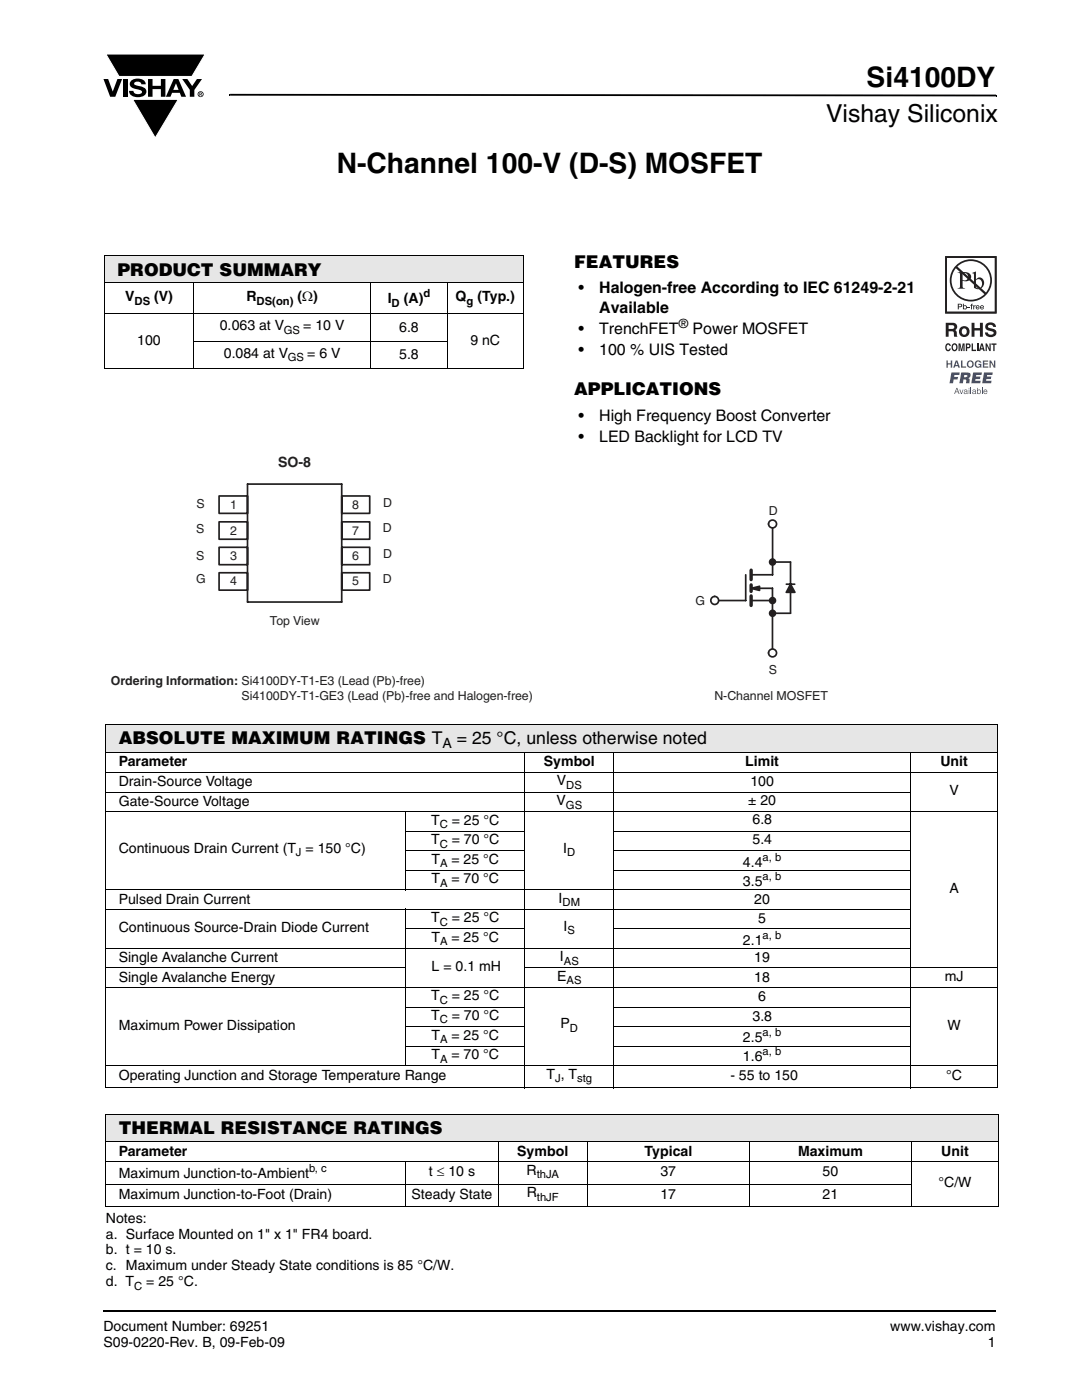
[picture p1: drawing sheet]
<svg xmlns="http://www.w3.org/2000/svg" width="216mm" height="279mm" viewBox="0 0 216 279" stroke-linecap="round" stroke-linejoin="round" font-family="sans-serif">
<g fill="#000">
<path d="M20.6 15.8h1l.9 2.5 .9-2.5h1l-1.4 3.5h-1zM21.1 10.8h19.8l-2.6 4.5h-14.6zM24.5 15.8h.9v3.5h-.9zM26.2 16.1a2.08 2.08 0 0 1 2.8 .3l.1 .4h-.9a.78 .78 0 0 0-.7-.5 .78 .78 0 0 0-.7 .4l.2 .3 1 .2a1.06 1.06 0 0 1 1.2 1 1.06 1.06 0 0 1-1.1 1.1 1.71 1.71 0 0 1-2.3-1.2h.8a.95 .95 0 0 0 .8 .7 .95 .95 0 0 0 .9-.4 1.29 1.29 0 0 0-1.2-.6 1.02 1.02 0 0 1-1-.6 1.02 1.02 0 0 1 .1-1.1zM29.5 15.8h.9v1.3h1.7v-1.3h.9v3.5h-.9v-1.5h-1.7v1.5h-.9zM26.5 19.8h9.1l-4.6 7.7zM36.4 15.8h1l.9 1.4 1-1.4h1l-1.5 2.2v1.3h-.9v-1.4zM45.7 18.7h.2v.4h-.2zM45.9 18.7l152.9 .2v.3l-152.9-.1zM198.8 18.9h.1v.3h-.1zM20.5 261.5h.1v.4h-.1z"/>
<path d="M35.1 16.6l-.5 1.3h1zM34.7 15.8h.9l1.5 3.5h-.9l-.3-.8h-1.6l-.3 .8h-.9z"/>
<path d="M39.9 18.6v.1h.2v-.1zM39.8 18.5h.4l.1 .2-.2 .1 .2 .3-.3-.3-.1 .3h-.1zM39.6 18.8a.45 .45 0 0 0 .9 0 .45 .45 0 0 0-.9 0zM39.4 18.8a.6 .6 0 0 1 1.2 0 .6 .6 0 0 1-1.2 0z"/>
</g>
<path d="M21.1 10.8h19.8l-2.6 4.5h-14.5zM26.5 19.8h9.1l-4.6 7.7z" fill="none" stroke="#fff" stroke-width=".2"/>
<path d="M20.6 261.7h178.2" fill="none" stroke="#000" stroke-width=".36"/>
<path d="M20.9 50.9h83.5v5.5h-83.5z" fill="#e6e6e6"/>
<path d="M20.8 50.9h83.7M20.8 56.4h83.7M20.9 51v22.4M38.6 56.3v17.3M74 56.3v17.3M89.2 56.3v17.3M104.4 51v22.4M20.8 62.6h83.7M20.8 73.5h83.7M38.5 68.1h50.8" fill="none" stroke="#000" stroke-width=".2"/>
<path d="M138.8 100.6h27.1v39.2h-27.1z" fill="#fff"/>
<path d="M149.9 119.9h4.2M149.9 117.4h4.2v12.1M154.2 105.3v9.4h-4.3" fill="none" stroke="#231f20" stroke-width=".34"/>
<path d="M149.9 113.8v1.9" fill="none" stroke="#231f20" stroke-width=".68"/>
<path d="M149.9 117.4l1.7-.4v.8z" fill="#231f20"/>
<path d="M148.8 114.7v5.2h-5.6M149.9 117.4l1.7-.4v.8l-1.5-.3M154.2 112.2h3.5M154.1 122.4h3.6" fill="none" stroke="#231f20" stroke-width=".34"/>
<path d="M149.9 116.7v1.3M149.9 118.9v1.9" fill="none" stroke="#231f20" stroke-width=".68"/>
<circle cx="142.6" cy="119.8" r=".79" fill="#fff"/>
<g fill="none" stroke="#231f20" stroke-width=".34">
<path d="M156.9 116.6h1.7M157.7 112.2v10.2M157.7 116.6l-.8 1.6"/>
<circle cx="142.6" cy="119.8" r=".79"/>
</g>
<path d="M157.7 116.6l.9 1.6h-1.7z" fill="#231f20"/>
<path d="M157.7 116.6l.9 1.6h-1.7" fill="none" stroke="#231f20" stroke-width=".34"/>
<circle cx="154.1" cy="104.6" r=".79" fill="#fff"/>
<circle cx="154.1" cy="104.6" r=".79" fill="none" stroke="#231f20" stroke-width=".34"/>
<circle cx="154.1" cy="130.3" r=".79" fill="#fff"/>
<circle cx="154.1" cy="130.3" r=".79" fill="none" stroke="#231f20" stroke-width=".34"/>
<circle cx="154.2" cy="112.2" r=".58" fill="#231f20"/>
<circle cx="154.2" cy="112.2" r=".58" fill="none" stroke="#231f20" stroke-width=".34"/>
<circle cx="154.2" cy="119.9" r=".58" fill="#231f20"/>
<circle cx="154.2" cy="119.9" r=".58" fill="none" stroke="#231f20" stroke-width=".34"/>
<circle cx="154.2" cy="122.4" r=".58" fill="#231f20"/>
<circle cx="154.2" cy="122.4" r=".58" fill="none" stroke="#231f20" stroke-width=".34"/>
<path d="M22.1 91.1h84.2v49.1h-84.2z" fill="#fff"/>
<path d="M43.7 99h5.7v3.5h-5.7zM49.4 96.6h18.8v23.5h-18.8zM68.2 99h5.6v3.5h-5.6zM43.7 104.1h5.7v3.5h-5.7zM43.7 109.2h5.7v3.5h-5.7zM43.7 114.3h5.7v3.5h-5.7zM68.2 104.1h5.6v3.5h-5.6zM68.2 109.2h5.6v3.5h-5.6zM68.2 114.3h5.6v3.5h-5.6z" fill="none" stroke="#231f20" stroke-width=".34"/>
<g fill="#e6e6e6">
<path d="M21.1 144.7h178v5.5h-178z"/>
<path d="M21.1 222.4h178.1v5.5h-178.1z"/>
</g>
<g fill="none" stroke="#000" stroke-width=".2">
<path d="M21 144.7h178.2M21 150.2h101.4M21 154.2h178.2M21 158.1h160.8M21.1 144.8v72.2M104.7 150.1v67M122.5 150.1v67M122.6 150.2h59M181.7 150.1v67M181.8 150.2h17.4M199.1 144.8v72.2M21 162h178.2"/>
<path d="M21 177.6h160.8M80.9 165.9h23.9M80.9 169.8h23.9M80.9 173.7h23.9M81 161.9v15.8M122.4 165.9h59.4M122.4 169.8h59.4M122.4 173.7h59.4M21 181.5h160.8M21 189.3h160.8M21 193.2h60M21 197.1h178.2"/>
<path d="M80.9 185.4h23.9M81 181.4v31.4M104.6 193.2h94.6M122.4 185.4h59.4M21 212.7h178.2M21 217.1h178.2M80.9 201h23.9M80.9 204.9h23.9M80.9 208.8h23.9M122.4 201h59.4M122.4 204.9h59.4M122.4 208.8h59.4"/>
<path d="M21 222.4h178.3M21 227.9h96.1M21 231.9h178.3M21 236.3h161M21.1 222.4v18.2M81 231.8v9M99.4 227.8v13M117.2 227.8v13M117.3 227.9h64.5M149.5 227.8v13M181.9 227.8v13M182 227.9h17.3"/>
<path d="M199.2 222.4v18.2M21 240.7h178.3"/>
</g>
<g fill="#fff">
<path d="M186.9 50.6h12.4v31.7h-12.4z"/>
<path d="M188.6 51.1h10.3v27.6h-10.3z"/>
</g>
<path d="M188.9 51.5h9.6v10.7h-9.6zM188.6 51.1v11.5h10.3v-11.5z" fill="#201d1e"/>
<g fill="#3853a3">
<path d="M188.8 71.9h.3v.6h.6v-.6h.3v1.5h-.3v-.7h-.6v.7h-.3z"/>
<path d="M191.8 71.9h.3v1.2h.7v.3h-1z"/>
<path d="M194.6 72.1a.68 .68 0 0 1 1.2 .3l-.8-.2a.55 .55 0 0 0-.2 .6 .55 .55 0 0 0 .4 .4l.4-.3h-.4v-.3h.6v.8h-.2v-.2a.71 .71 0 0 1-1 0 .71 .71 0 0 1 0-1.1z"/>
<path d="M196.1 71.9h1.1v.3h-.8v.3h.7v.3h-.7v.3h.8v.3h-1.1z"/>
<path d="M197.4 71.9h.4l.5 1v-1h.3v1.5h-.3l-.6-1v1h-.3z"/>
<path d="M189.8 74.3h1.7l-.1 .5h-.9l-.1 .4h.8l-.1 .5h-.8l-.1 .8h-.7z"/>
<path d="M194.2 74.3h1.7v.5h-1.1l-.1 .3h.9l-.1 .5h-.8l-.1 .4h1.1l-.1 .5h-1.8z"/>
<path d="M196.3 74.3h1.8l-.1 .5h-1l-.1 .3h.9l-.1 .5h-.9v.4h1.1l-.1 .5h-1.8z"/>
<path d="M191.4 77.7h.2l.2 .8 .3-.8h.2l-.4 .9h-.1z"/>
<path d="M193.7 77.4h.1v1.2h-.1z"/>
<path d="M195.9 77.4h.1v1.2h-.1z"/>
<path d="M190.9 72.3l-.2 .5h.4zM190.7 71.9h.3l.6 1.5h-.4l-.1-.3h-.5l-.1 .3h-.3z"/>
<path d="M193.1 72.7a.5 .5 0 0 0 1 0 .5 .5 0 0 0-1 0zM192.8 72.7a.75 .75 0 0 1 1.5 0 .75 .75 0 0 1-1.5 0z"/>
<path d="M192.4 74.8l-.1 .5 .6-.1v-.3zM191.8 74.3l1.7 .2a.63 .63 0 0 1-.3 1l.3 .2v.8h-.7v-.6l-.3-.2h-.2l-.2 .8h-.7z"/>
<path d="M190.9 77.6l-.2 .5h.4zM190.8 77.4h.2l.5 1.2h-.2l-.1-.3h-.5l-.1 .3h-.2z"/>
<path d="M192.5 78.3v.2h.1h.2l.1-.3zM192.4 77.8l.3-.1 .3 .1 .1 .8-.8-.1 .1-.3 .5-.2-.2-.2-.4 .2z"/>
<path d="M193.3 77.7h.1v.9h-.1zM193.3 77.4h.1v.2h-.1z"/>
<path d="M194.2 78.3v.2h.1h.2l.1-.3zM194.1 77.8l.3-.1 .3 .1 .1 .8-.8-.1 .1-.3 .5-.2-.2-.2-.4 .2z"/>
<path d="M195 78.2a.31 .31 0 0 0 .6 0 .31 .31 0 0 0-.6 0zM195 77.4h.1v.5a.4 .4 0 0 1 .6 .3 .4 .4 0 0 1-.6 .3l-.1 .1z"/>
<path d="M196.4 77.9v.2h.5l-.1-.2zM196.4 77.8h.5l.1 .2v.2h-.6l.2 .3 .4-.1-.2 .2a.47 .47 0 0 1-.6-.2 .47 .47 0 0 1 .2-.6z"/>
</g>
<g fill="#231f20">
<path d="M193.9 64.4h.5v1.1h1.1v-1.1h.6v2.8h-.6v-1.2h-1.1v1.2h-.5z"/>
<path d="M196.9 64.6a1.15 1.15 0 0 1 1.8 .6h-.5l-.1-.1a.68 .68 0 0 0-.9-.1v.3l.2 .2a1.29 1.29 0 0 1 1.4 .9 1.17 1.17 0 0 1-1.1 .9 1.17 1.17 0 0 1-1.2-1h.6v.2a.67 .67 0 0 0 1.2-.1l-.3-.2-.5-.2a.82 .82 0 0 1-.9-.5 .82 .82 0 0 1 .3-.9z"/>
<path d="M188.8 68.7l.4-.2 .3 .1 .2 .4-.6-.2a.66 .66 0 0 0 .1 1l.3-.3h.2a.54 .54 0 0 1-.5 .6 .54 .54 0 0 1-.5-.4z"/>
<path d="M191.3 68.5h.3l.3 1.2 .2-1.2h.4v1.6h-.3v-1.3l-.2 1.3h-.3l-.2-1.3v1.3h-.2z"/>
<path d="M193.9 68.5h.2v1.3h.7v.3h-.9z"/>
<path d="M194.9 68.5h.3v1.6h-.3z"/>
<path d="M196.7 68.5h.2l.5 1.1v-1.1h.3v1.6h-.3l-.5-1.1v1.1h-.2z"/>
<path d="M197.8 68.5h1v.3h-.3v1.3h-.3v-1.3h-.4z"/>
<path d="M193.1 61.2h.4v.2h-.4z"/>
<path d="M193.8 60.7l.3-.1-.2 .2 .2 .1v.2h-.2v.6h-.1v-.6h-.2z"/>
<path d="M194.2 60.9h.2v.2l.3-.2v.2h-.3v.6h-.2z"/>
<path d="M189.3 64.9v.7h.9a.39 .39 0 0 0 .1-.6zM188.7 64.4h1.4a.79 .79 0 0 1 .8 .4 .79 .79 0 0 1-.1 .9l-.2 .2a.98 .98 0 0 1 .4 1.2v.1h-.6l-.2-1-.9-.1v1.1h-.6z"/>
<path d="M192.2 65.6a.63 .63 0 0 0-.3 .8 .63 .63 0 0 0 .8 .3 .63 .63 0 0 0 .2-.7 .63 .63 0 0 0-.7-.4zM191.3 66.2a1.1 1.1 0 0 1 2.2 0 1.1 1.1 0 0 1-2.2 0z"/>
<path d="M190.3 68.8a.64 .64 0 0 0 .2 1h.1a.64 .64 0 0 0-.1-1zM190.1 68.6l.2-.1a.56 .56 0 0 1 .7 .4 .82 .82 0 0 1-.5 1.2h-.2a.89 .89 0 0 1-.2-1.5z"/>
<path d="M193 68.8v.5l.4-.1v-.3zM192.7 68.5h.6a.5 .5 0 0 1 .4 .5 .5 .5 0 0 1-.4 .5h-.3v.6h-.3z"/>
<path d="M195.9 68.9l-.1 .6h.3zM195.8 68.5h.3l.4 1.6h-.3l-.1-.3h-.4l-.1 .3h-.3z"/>
<path d="M188.9 51.5h9.6v10.7h-9.6zM188.6 51.1v11.5h10.3v-11.5z"/>
<path d="M191.3 60.8v.3h.4v-.3zM191.1 60.6l.8 .1 .1 .3-.1 .3h-.6v.4h-.2z"/>
<path d="M192.3 61.3a.26 .26 0 0 0 .5 0 .26 .26 0 0 0-.5 0zM192.1 60.6h.2v.4a.38 .38 0 0 1 .5 .1 .38 .38 0 0 1 0 .5 .38 .38 0 0 1-.5 0l-.2 .1z"/>
<path d="M194.9 61.1v.2h.4l-.2-.3zM194.9 61h.4l.2 .4h-.6v.1h.6a.42 .42 0 0 1-.7 .1 .42 .42 0 0 1 .1-.6z"/>
<path d="M195.8 61.1l-.1 .2h.5l-.2-.3zM195.7 61h.5l.1 .4h-.6l.1 .1h.5a.42 .42 0 0 1-.6 .1 .42 .42 0 0 1 0-.6z"/>
<path d="M192.1 54.5v1.4a.75 .75 0 0 0 1.1-.7 .75 .75 0 0 0-1.1-.7zM191.1 54.3a2.81 2.81 0 0 1 2.4 .4 .97 .97 0 0 1 0 1.2 .97 .97 0 0 1-1.2 .2l-.2-.1v1.1v.3l.5 .2h-1.5l.3-.1 .2-.4v-2.3l-.1-.2z"/>
<path d="M194.7 56v1.3l.2 .1a.72 .72 0 0 0 .8 0 .72 .72 0 0 0 .3-.8 .72 .72 0 0 0-.4-.8 .72 .72 0 0 0-.9 .2zM194 54.5l.7-.3v1.6a.89 .89 0 0 1 1.1-.4 .89 .89 0 0 1 .6 1.1 1.23 1.23 0 0 1-.7 1.1 1.23 1.23 0 0 1-1.4-.2v-2.7z"/>
<path d="M191 53.2a3.9 3.9 0 0 1 5.3-.1 3.9 3.9 0 0 1 .4 5.3zM190.7 53.5l5.7 5.2a3.9 3.9 0 0 1-5.3 .1 3.9 3.9 0 0 1-.4-5.3zM189.5 56a4.2 4.2 0 0 0 8.4 0 4.2 4.2 0 0 0-8.4 0z"/>
</g>
<g font-size="5.6">
<text x="172.9" y="17.4">Si4100DY</text>
<text x="67.2" y="34.5">N-Channel 100-V (D-S) MOSFET</text>
</g>
<text font-size="4.9" x="164.8" y="24.4">Vishay Siliconix</text>
<g font-size="3.5">
<text x="114.6" y="53.5">FEATURES</text>
<text x="23.5" y="55">PRODUCT SUMMARY</text>
<text x="114.6" y="78.9">APPLICATIONS</text>
<text x="23.7" y="148.4">ABSOLUTE MAXIMUM RATINGS T</text>
<text x="91.2" y="148.4">= 25 °C, unless otherwise noted</text>
<text x="23.7" y="226.2">THERMAL RESISTANCE RATINGS</text>
</g>
<g font-size="3.2">
<text x="115.4" y="58.5">•</text>
<text x="119.6" y="58.5">Halogen-free According to IEC 61249-2-21</text>
<text x="119.6" y="62.4">Available</text>
<text x="115.4" y="66.7">•</text>
<text x="115.4" y="70.9">•</text>
<text x="119.6" y="66.7">TrenchFET</text>
<text x="119.6" y="70.9">100 % UIS Tested</text>
<text x="138.2" y="66.7">Power MOSFET</text>
<text x="115.4" y="83.9">•</text>
<text x="119.6" y="83.9">High Frequency Boost Converter</text>
<text x="115.4" y="88.2">•</text>
<text x="119.6" y="88.2">LED Backlight for LCD TV</text>
</g>
<g font-size="2.8">
<text x="25" y="60.1">V</text>
<text x="30.8" y="60.1">(V)</text>
<text x="43.9" y="65.9">0.063 at V</text>
<text x="49.2" y="60.1">R</text>
<text x="59.4" y="60.1">(Ω)</text>
<text x="60.5" y="65.9">= 10 V</text>
<text x="77.4" y="60.5">I</text>
<text x="80.6" y="60.5">(A)</text>
<text x="90.9" y="60.1">Q</text>
<text x="95.3" y="60.1">(Typ.)</text>
<text x="27.4" y="68.9">100</text>
<text x="44.6" y="71.4">0.084 at V</text>
<text x="61.3" y="71.4">= 6 V</text>
<text x="79.7" y="71.6">5.8</text>
<text x="79.7" y="66.2">6.8</text>
<text x="93.9" y="68.9">9 nC</text>
<text x="88.3" y="149.3">A</text>
<text x="23.7" y="152.9">Parameter</text>
<text x="108.5" y="152.9">Symbol</text>
<text x="148.7" y="152.9">Limit</text>
<text x="187.6" y="152.9">Unit</text>
<text x="23.7" y="156.9">Drain-Source Voltage</text>
<text x="23.7" y="160.8">Gate-Source Voltage</text>
<text x="111" y="160.7">V</text>
<text x="111.1" y="156.8">V</text>
<text x="149.3" y="160.7">± 20</text>
<text x="149.7" y="156.9">100</text>
<text x="189.4" y="158.7">V</text>
<text x="86" y="164.5">T</text>
<text x="90.1" y="164.5">= 25 °C</text>
<text x="150.1" y="164.4">6.8</text>
<text x="23.7" y="170.2">Continuous Drain Current (T = 150 °C)</text>
<text x="86" y="168.5">T</text>
<text x="86.1" y="172.4">T</text>
<text x="90.1" y="172.4">= 25 °C</text>
<text x="90.1" y="168.5">= 70 °C</text>
<text x="112.4" y="170.2">I</text>
<text x="148.3" y="172.9">4.4</text>
<text x="150.1" y="168.5">5.4</text>
<text x="86.1" y="176.3">T</text>
<text x="90.1" y="176.3">= 70 °C</text>
<text x="148.3" y="176.8">3.5</text>
<text x="189.4" y="178.2">A</text>
<text x="23.7" y="180.3">Pulsed Drain Current</text>
<text x="86" y="184.1">T</text>
<text x="90.1" y="184.1">= 25 °C</text>
<text x="111.5" y="180.1">I</text>
<text x="112.5" y="185.8">I</text>
<text x="150.5" y="180.3">20</text>
<text x="151.3" y="184.2">5</text>
<text x="23.7" y="186">Continuous Source-Drain Diode Current</text>
<text x="86.1" y="188">T</text>
<text x="90.1" y="188">= 25 °C</text>
<text x="111.7" y="191.9">I</text>
<text x="148.3" y="188.5">2.1</text>
<text x="23.7" y="192">Single Avalanche Current</text>
<text x="23.7" y="195.9">Single Avalanche Energy</text>
<text x="86.1" y="193.8">L = 0.1 mH</text>
<text x="111.2" y="195.7">E</text>
<text x="150.5" y="192">19</text>
<text x="150.5" y="195.9">18</text>
<text x="188.5" y="195.8">mJ</text>
<text x="86" y="203.6">T</text>
<text x="86" y="199.7">T</text>
<text x="90.1" y="199.7">= 25 °C</text>
<text x="90.1" y="203.6">= 70 °C</text>
<text x="150.1" y="203.7">3.8</text>
<text x="151.3" y="199.8">6</text>
<text x="23.7" y="205.5">Maximum Power Dissipation</text>
<text x="86.1" y="207.5">T</text>
<text x="90.1" y="207.5">= 25 °C</text>
<text x="111.8" y="205.3">P</text>
<text x="148.3" y="207.9">2.5</text>
<text x="189.1" y="205.5">W</text>
<text x="23.7" y="215.6">Operating Junction and Storage Temperature Range</text>
<text x="86.1" y="211.3">T</text>
<text x="90.1" y="211.3">= 70 °C</text>
<text x="109" y="215.3">T , T</text>
<text x="145.7" y="215.6">- 55 to 150</text>
<text x="148.3" y="211.8">1.6</text>
<text x="188.8" y="215.5">°C</text>
<text x="23.7" y="230.8">Parameter</text>
<text x="103.2" y="230.8">Symbol</text>
<text x="128.6" y="230.8">Typical</text>
<text x="159.2" y="230.8">Maximum</text>
<text x="187.8" y="230.8">Unit</text>
<text x="23.7" y="239.3">Maximum Junction-to-Foot (Drain)</text>
<text x="23.7" y="235">Maximum Junction-to-Ambient</text>
<text x="82.1" y="239.3">Steady State</text>
<text x="85.6" y="234.7">t ≤ 10 s</text>
<text x="105.1" y="234.5">R</text>
<text x="105.1" y="238.9">R</text>
<text x="131.8" y="234.7">37</text>
<text x="131.8" y="239.3">17</text>
<text x="164.1" y="234.7">50</text>
<text x="164.1" y="239.3">21</text>
<text x="187.3" y="236.9">°C/W</text>
<text x="21.1" y="244">Notes:</text>
<text x="21.1" y="247.2">a. Surface Mounted on 1&quot; x 1&quot; FR4 board.</text>
<text x="21.1" y="250.4">b. t = 10 s.</text>
<text x="21.1" y="253.5">c. Maximum under Steady State conditions is 85 °C/W.</text>
<text x="21.1" y="256.7">d. T</text>
<text x="29.2" y="256.7">= 25 °C.</text>
<text x="20.6" y="265.6">Document Number: 69251</text>
<text x="20.6" y="268.8">S09-0220-Rev. B, 09-Feb-09</text>
<text x="177.7" y="265.6">www.vishay.com</text>
<text x="197.1" y="268.8">1</text>
</g>
<text font-size="2.8" fill="#231f20" x="55.5" y="93.1">SO-8</text>
<text font-size="2.5" x="135.4" y="65.4">®</text>
<g font-size="2.5" fill="#231f20">
<text x="39.2" y="101.4">S</text>
<text x="45.9" y="101.6">1</text>
<text x="70.3" y="101.6">8</text>
<text x="76.4" y="101.3">D</text>
<text x="39.1" y="106.4">S</text>
<text x="45.9" y="106.7">2</text>
<text x="70.3" y="106.7">7</text>
<text x="76.4" y="106.3">D</text>
<text x="153.4" y="102.7">D</text>
<text x="39.1" y="111.7">S</text>
<text x="45.9" y="111.8">3</text>
<text x="70.3" y="111.8">6</text>
<text x="76.4" y="111.4">D</text>
<text x="39.1" y="116.4">G</text>
<text x="45.9" y="116.8">4</text>
<text x="70.3" y="116.8">5</text>
<text x="76.4" y="116.4">D</text>
<text x="53.9" y="124.7">Top View</text>
<text x="138.8" y="120.7">G</text>
<text x="22.1" y="136.7">Ordering Information: Si4100DY-T1-E3 (Lead (Pb)-free)</text>
<text x="153.4" y="134.5">S</text>
<text x="48.2" y="139.6">Si4100DY-T1-GE3 (Lead (Pb)-free and Halogen-free)</text>
<text x="142.5" y="139.7">N-Channel MOSFET</text>
</g>
<g font-size="2.2">
<text x="84.5" y="59.3">d</text>
<text x="26.8" y="60.8">DS</text>
<text x="51.2" y="60.8">DS(on)</text>
<text x="78.1" y="61.2">D</text>
<text x="93.1" y="60.8">g</text>
<text x="56.6" y="66.6">GS</text>
<text x="57.4" y="72.1">GS</text>
<text x="112.9" y="161.4">GS</text>
<text x="113" y="157.5">DS</text>
<text x="87.7" y="165.3">C</text>
<text x="59.1" y="170.9">J</text>
<text x="87.7" y="169.2">C</text>
<text x="87.8" y="173.1">A</text>
<text x="113.2" y="170.9">D</text>
<text x="152.2" y="171.8">a, b</text>
<text x="87.8" y="177">A</text>
<text x="152.2" y="175.7">a, b</text>
<text x="87.7" y="184.8">C</text>
<text x="112.2" y="180.9">DM</text>
<text x="87.8" y="188.7">A</text>
<text x="113.2" y="186.5">S</text>
<text x="152.2" y="187.4">a, b</text>
<text x="112.5" y="192.6">AS</text>
<text x="113.1" y="196.5">AS</text>
<text x="87.7" y="200.4">C</text>
<text x="87.7" y="204.3">C</text>
<text x="87.8" y="208.2">A</text>
<text x="113.7" y="206">D</text>
<text x="152.2" y="206.7">a, b</text>
<text x="87.8" y="212.1">A</text>
<text x="110.7" y="216">J</text>
<text x="115.2" y="216">stg</text>
<text x="152.2" y="210.6">a, b</text>
<text x="61.7" y="233.9">b, c</text>
<text x="107.1" y="235.2">thJA</text>
<text x="107.1" y="239.6">thJF</text>
<text x="26.8" y="257.4">C</text>
</g>
</svg>
